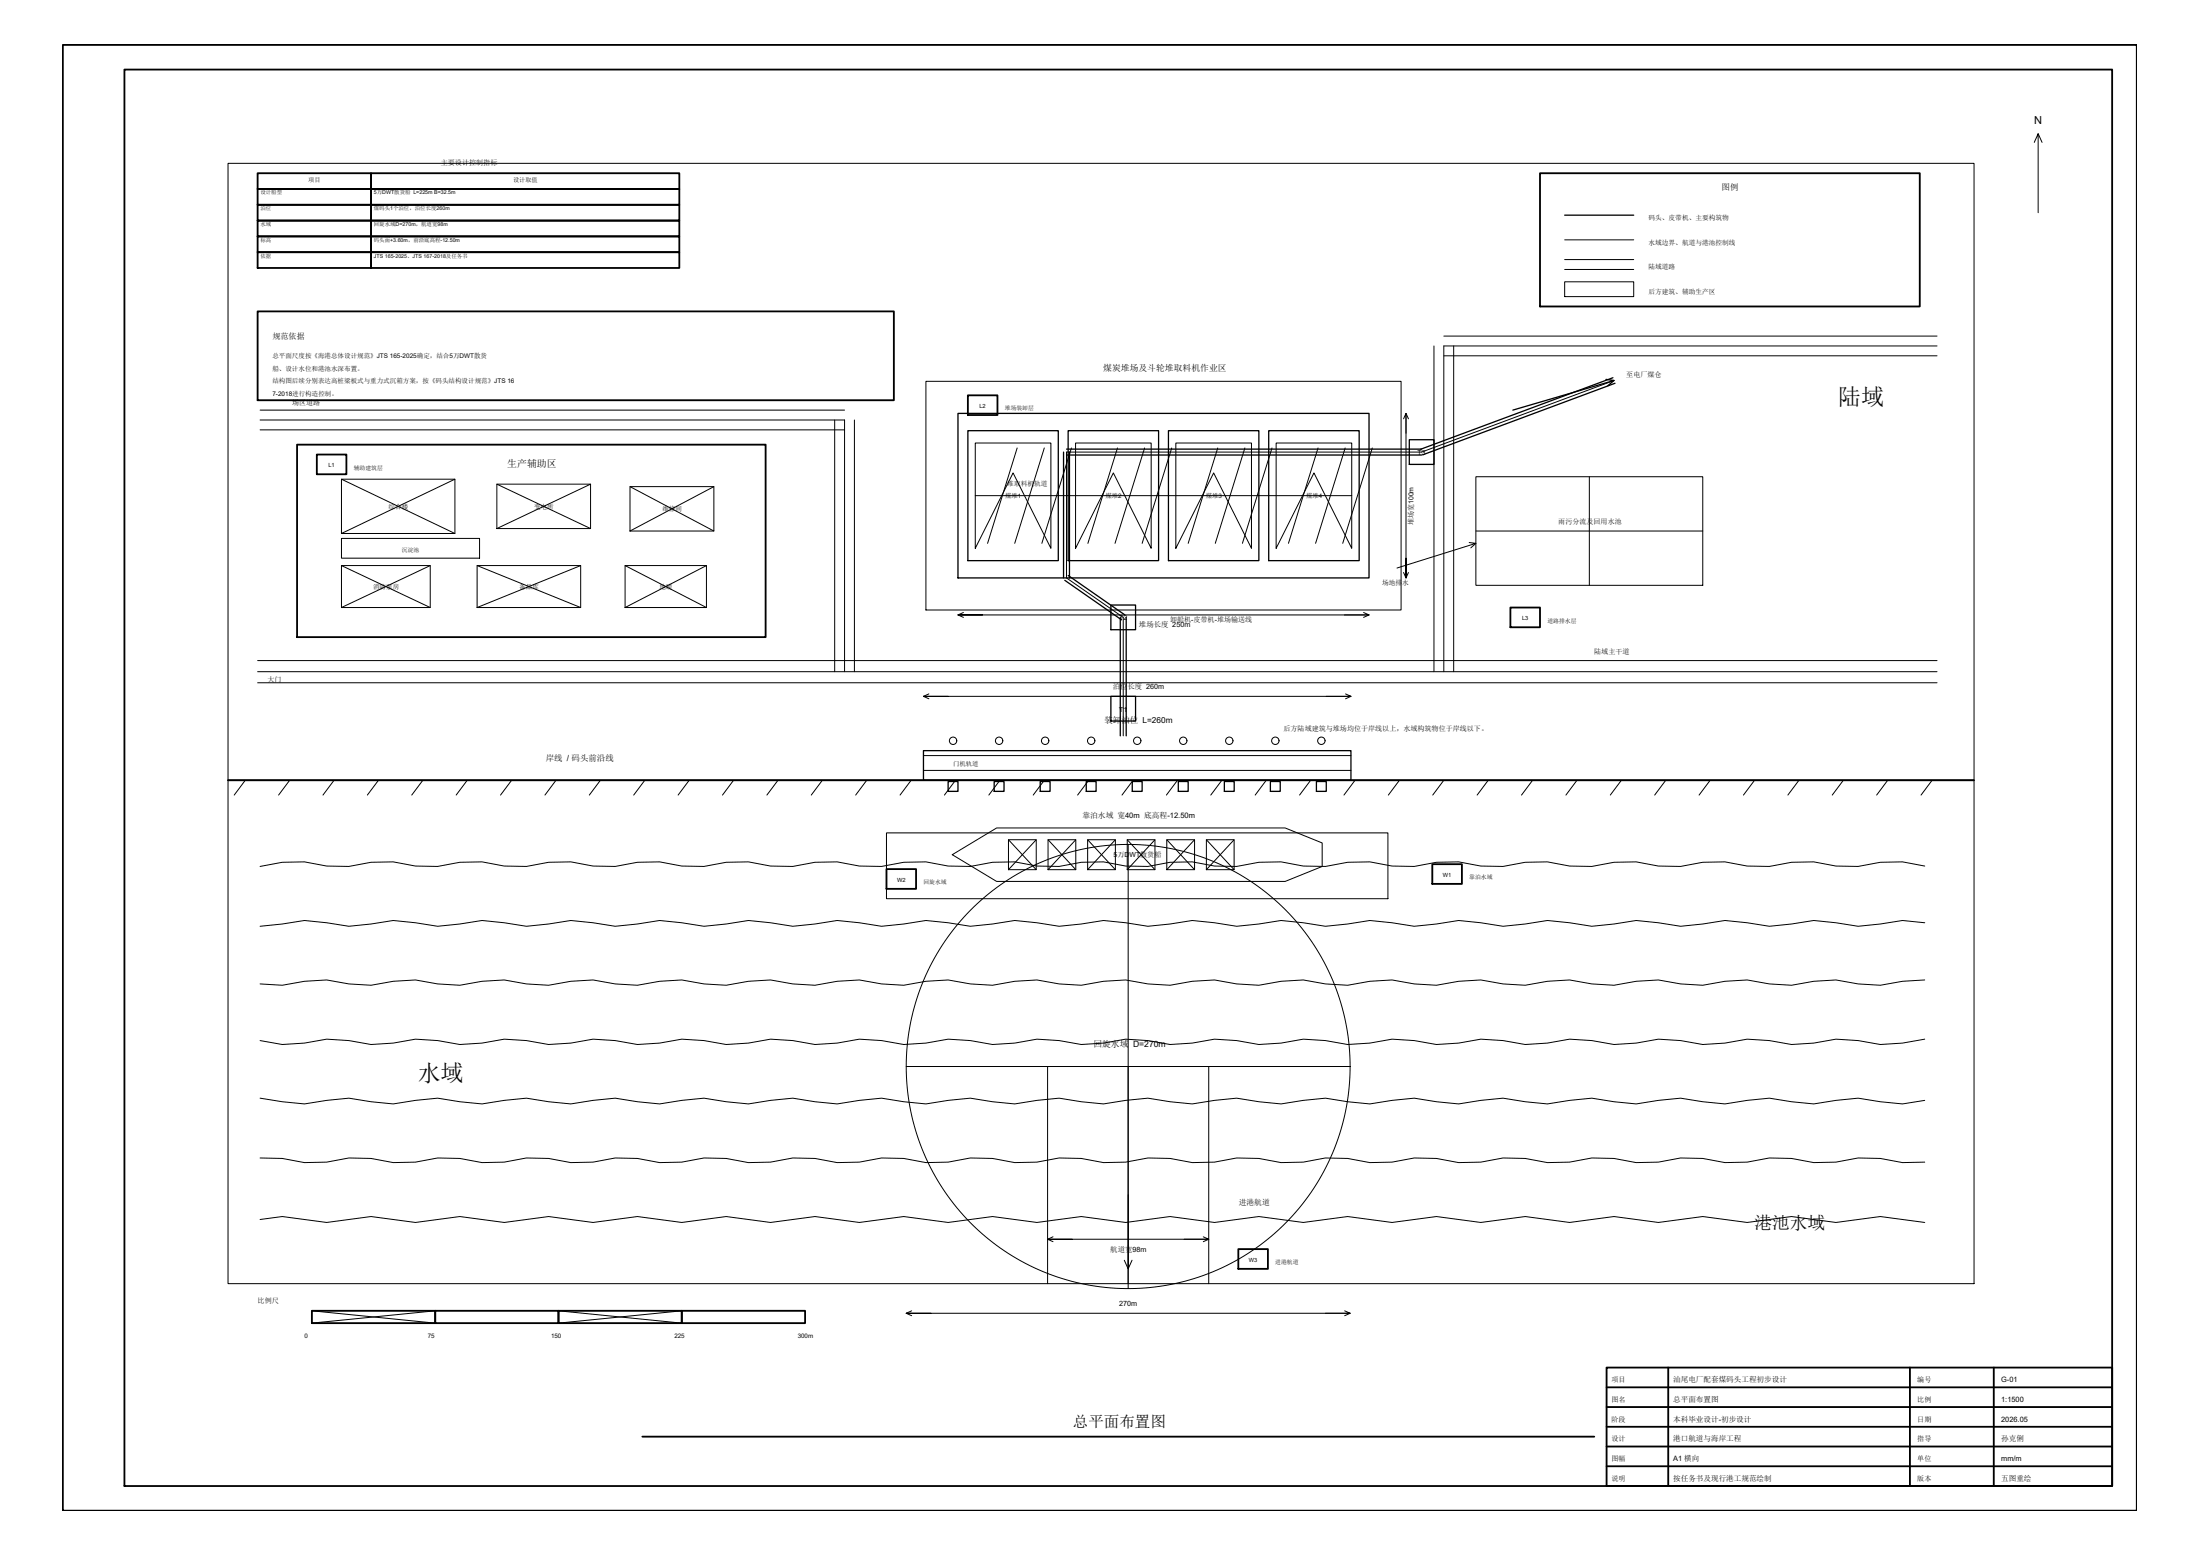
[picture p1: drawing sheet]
<svg xmlns="http://www.w3.org/2000/svg" width="841mm" height="594mm" viewBox="0 0 841 594" stroke-linecap="round" stroke-linejoin="round" font-family="sans-serif">
<!-- layer: 0_FRAME -->
<g fill="none" stroke="#000" stroke-width=".7">
<path d="M24 17.2h792.9v559.9h-792.9zM47.6 26.6h759.8v541.1h-759.8zM98.5 66.2h43.3v6h-43.3zM98.5 72.2h43.3v6h-43.3zM98.5 78.2h43.3v6.1h-43.3zM141.8 66.2h117.9v6h-117.9zM141.8 72.2h117.9v6h-117.9zM141.8 78.2h117.9v6.1h-117.9zM588.7 66.2h145.2v50.9h-145.2zM98.5 84.3h43.3v6h-43.3zM98.5 90.3h43.3v6h-43.3zM98.5 96.3h43.3v6.1h-43.3z"/>
<path d="M141.8 84.3h117.9v6h-117.9zM141.8 90.3h117.9v6h-117.9zM141.8 96.3h117.9v6.1h-117.9zM98.5 119h243.2v33.9h-243.2zM370 151h11.3v7.6h-11.3zM113.6 169.9h179.1v73.5h-179.1zM121.1 173.7h11.3v7.5h-11.3zM577.4 232.1h11.3v7.5h-11.3zM87.2 298.1h667.4M338.9 332h11.3v7.6h-11.3zM547.5 330.2h11.4v7.5h-11.4zM473.4 477.2h11.3v7.6h-11.3z"/>
<path d="M119.2 500.8h47.2v4.7h-47.2zM166.4 500.8h47.1v4.7h-47.1zM213.5 500.8h47.1v4.7h-47.1zM260.6 500.8h47.2v4.7h-47.2zM614.2 522.5h193.2v45.2h-193.2zM614.2 537.6h193.2M614.2 530h193.2M637.7 522.5v45.2M730.1 522.5v45.2M762.2 522.5v45.2M245.6 548.9h363.9M614.2 552.6h193.2"/>
<path d="M614.2 545.1h193.2M614.2 560.2h193.2"/>
</g>
<!-- layer: 5_DIM -->
<g fill="none" stroke="#000" stroke-width=".38">
<path d="M777.7 54.4l1.5-3.3v30.2M779.2 51.1l1.4 3.3M617 145.4l-73.5 27.3h-135.8v48.1l21.7 15.1v45.2M536.6 160l.9-2.1v7.6M538.4 160l-.9-2.1v62.9v-7.6M536.6 218.7l.9 2.1 .9-2.1M368.3 234l-2.1 .9 2.1 1M375.7 234.9h-9.5h157.2l-2.1 1M521.3 234l2.1 .9h-9.5M355.1 265.1l-2.1 .9 2.1 1M362.5 266h-9.5h163.4l-2 1M514.4 265.1l2 .9h-9.4"/>
<path d="M402.6 472.5l-2.1 .9 2.1 1M409.9 473.4h-9.4h61.6l-2.1 1M460 472.5l2.1 .9h-9.5M348.5 500.8l-2.1 .9 2.1 1M355.9 501.7h-9.5h169.7l-2 1M514.1 500.8l2 .9h-9.4"/>
</g>
<!-- layer: 2_SECONDARY -->
<g fill="none" stroke="#000" stroke-width=".38">
<path d="M87.2 62.4h667.4v235.7h-667.4zM598.1 99.2h26.4M598.1 107.7h26.4v5.6h-26.4zM598.1 102.9h26.4M548.2 132.2v124.4M551.9 128.4h188.6M551.9 135.9h188.6M555.7 132.2v124.4M99.4 156.7h223.5M354 145.7h181.6v87.3h-181.6zM99.4 164.2h223.5M319.1 160.5v96.1"/>
<path d="M326.6 160.5v96.1M130.5 183.1h43.4v20.7h-43.4zM189.9 185h35.9v16.9h-35.9zM240.8 185.9h32.1v17h-32.1zM372.8 189.4h143.9M130.5 216.1h34v16h-34zM182.4 216.1h39.6v16h-39.6zM239 216.1h31.1v16h-31.1zM98.5 252.4h642M98.5 260.9h642M353 294.3h163.4M353 288.7h163.4"/>
<path d="M364 326.5l17-10.2h110.3l14.1 5.7v9l-14.1 5.7h-110.3zM385.5 320.8h10.6v11.5h-10.6zM400.6 320.8h10.7v11.5h-10.7zM415.8 320.8h10.6v11.5h-10.6zM430.9 320.8h10.6v11.5h-10.6zM446 320.8h10.7v11.5h-10.7zM461.2 320.8h10.6v11.5h-10.6z"/>
<circle cx="364.3" cy="283" r="1.41"/>
<circle cx="381.9" cy="283" r="1.41"/>
<circle cx="399.5" cy="283" r="1.41"/>
<circle cx="417.1" cy="283" r="1.41"/>
<circle cx="434.7" cy="283" r="1.41"/>
<circle cx="452.3" cy="283" r="1.41"/>
<circle cx="469.9" cy="283" r="1.41"/>
<circle cx="487.5" cy="283" r="1.41"/>
<circle cx="505.1" cy="283" r="1.41"/>
</g>
<!-- layer: 3_WATER -->
<g fill="none" stroke="#000" stroke-width=".38">
<path d="M598.1 91.6h26.4M564.2 182.1h86.7v41.5h-86.7zM607.6 182.1v41.5M130.5 205.7h52.8v7.5h-52.8zM561.6 207.3l2.6 .3-30.2 9.4M564.2 202.9h86.7M564.2 207.6l-1.9 1.7M87.2 298.1h667.4v192.3h-667.4zM338.9 318.2h191.7v25.1h-191.7zM735.8 330.9l-8.5-1.6-8.5 .1-8.5 1.6-8.4-.1-8.5-1.6-8.5 .1-8.5 1.6-8.5-.1-8.5-1.6-8.5 .1-8.4 1.6-8.5-.1-8.5-1.6-8.5 .1-8.5 1.6-8.5-.1-8.5-1.6-8.4 .1-8.5 1.6-8.5-.1-8.5-1.6-8.5 .1-8.5 1.6-8.5-.1-8.4-1.6-8.5 .1-8.5 1.6-8.5-.1-8.5-1.6-8.5 .1-8.4 1.6-8.5-.1-8.5-1.6-8.5 .1-8.5 1.6-8.5-.1-8.5-1.6-8.4 .1-8.5 1.6-8.5-.1-8.5-1.6-8.5 .1-8.5 1.6-8.4-.1-8.5-1.6-8.5 .1-8.5 1.6-8.5-.1-8.5-1.6-8.5 .1-8.4 1.6-8.5-.1-8.5-1.6-8.5 .1-8.5 1.6-8.5-.1-8.4-1.6-8.5 .1-8.5 1.6-8.5-.1-8.5-1.6-8.5 .1-8.5 1.6-8.4-.1-8.5-1.6-8.5 .1-8.5 1.6-8.5-.1-8.5-1.6-8.5 .1-8.4 1.6-8.5-.1-8.5-1.6-8.5 .1-8.5 1.6M735.8 352.5l-8.5-.8-8.5 1.3-8.5 .9-8.4-1.4-8.5-.8-8.5 1.3-8.5 .9-8.5-1.4-8.5-.8-8.5 1.3-8.4 .9-8.5-1.4-8.5-.8-8.5 1.3-8.5 .9-8.5-1.4-8.5-.8-8.4 1.3-8.5 .9-8.5-1.4-8.5-.8-8.5 1.3-8.5 .9-8.5-1.4-8.4-.8-8.5 1.3-8.5 .9-8.5-1.4-8.5-.8-8.5 1.3-8.4 .9-8.5-1.4-8.5-.8-8.5 1.3-8.5 .9-8.5-1.4-8.5-.8-8.4 1.3-8.5 .9-8.5-1.4-8.5-.8-8.5 1.3-8.5 .9-8.4-1.4-8.5-.8-8.5 1.3-8.5 .9-8.5-1.4-8.5-.8-8.5 1.3-8.4 .9-8.5-1.4-8.5-.8-8.5 1.3-8.5 .9-8.5-1.4-8.4-.8-8.5 1.3-8.5 .9-8.5-1.4-8.5-.8-8.5 1.3-8.5 .9-8.4-1.4-8.5-.8-8.5 1.3-8.5 .9-8.5-1.4-8.5-.8-8.5 1.3-8.4 .9-8.5-1.4-8.5-.8-8.5 1.3-8.5 .9M735.8 374.4l-8.5 .5-8.5 1.5-8.5-.5-8.4-1.5-8.5 .5-8.5 1.5-8.5-.5-8.5-1.5-8.5 .5-8.5 1.5-8.4-.5-8.5-1.5-8.5 .5-8.5 1.5-8.5-.5-8.5-1.5-8.5 .5-8.4 1.5-8.5-.5-8.5-1.5-8.5 .5-8.5 1.5-8.5-.5-8.5-1.5-8.4 .5-8.5 1.5-8.5-.5-8.5-1.5-8.5 .5-8.5 1.5-8.4-.5-8.5-1.5-8.5 .5-8.5 1.5-8.5-.5-8.5-1.5-8.5 .5-8.4 1.5-8.5-.5-8.5-1.5-8.5 .5-8.5 1.5-8.5-.5-8.4-1.5-8.5 .5-8.5 1.5-8.5-.5-8.5-1.5-8.5 .5-8.5 1.5-8.4-.5-8.5-1.5-8.5 .5-8.5 1.5-8.5-.5-8.5-1.5-8.4 .5-8.5 1.5-8.5-.5-8.5-1.5-8.5 .5-8.5 1.5-8.5-.5-8.4-1.5-8.5 .5-8.5 1.5-8.5-.5-8.5-1.5-8.5 .5-8.5 1.5-8.4-.5-8.5-1.5-8.5 .5-8.5 1.5-8.5-.5"/>
<path d="M735.8 397l-8.5 1.5-8.5 .5-8.5-1.5-8.4-.5-8.5 1.5-8.5 .5-8.5-1.5-8.5-.5-8.5 1.5-8.5 .5-8.4-1.5-8.5-.5-8.5 1.5-8.5 .5-8.5-1.5-8.5-.5-8.5 1.5-8.4 .5-8.5-1.5-8.5-.5-8.5 1.5-8.5 .5-8.5-1.5-8.5-.5-8.4 1.5-8.5 .5-8.5-1.5-8.5-.5-8.5 1.5-8.5 .5-8.4-1.5-8.5-.5-8.5 1.5-8.5 .5-8.5-1.5-8.5-.5-8.5 1.5-8.4 .5-8.5-1.5-8.5-.5-8.5 1.5-8.5 .5-8.5-1.5-8.4-.5-8.5 1.5-8.5 .5-8.5-1.5-8.5-.5-8.5 1.5-8.5 .5-8.4-1.5-8.5-.5-8.5 1.5-8.5 .5-8.5-1.5-8.5-.5-8.4 1.5-8.5 .5-8.5-1.5-8.5-.5-8.5 1.5-8.5 .5-8.5-1.5-8.4-.5-8.5 1.5-8.5 .5-8.5-1.5-8.5-.5-8.5 1.5-8.5 .5-8.4-1.5-8.5-.5-8.5 1.5-8.5 .5-8.5-1.5M99.4 419.5l8.5 1.4 8.5 .8 8.5-1.3 8.5-.9 8.4 1.4 8.5 .8 8.5-1.3 8.5-.9 8.5 1.4 8.5 .8 8.5-1.3 8.4-.9 8.5 1.4 8.5 .8 8.5-1.3 8.5-.9 8.5 1.4 8.5 .8 8.4-1.3 8.5-.9 8.5 1.4 8.5 .8 8.5-1.3 8.5-.9 8.4 1.4 8.5 .8 8.5-1.3 8.5-.9 8.5 1.4 8.5 .8 8.5-1.3 8.4-.9 8.5 1.4 8.5 .8 8.5-1.3 8.5-.9 8.5 1.4 8.4 .8 8.5-1.3 8.5-.9 8.5 1.4 8.5 .8 8.5-1.3 8.5-.9 8.4 1.4 8.5 .8 8.5-1.3 8.5-.9 8.5 1.4 8.5 .8 8.4-1.3 8.5-.9 8.5 1.4 8.5 .8 8.5-1.3 8.5-.9 8.5 1.4 8.4 .8 8.5-1.3 8.5-.9 8.5 1.4 8.5 .8 8.5-1.3 8.5-.9 8.4 1.4 8.5 .8 8.5-1.3 8.5-.9 8.5 1.4 8.5 .8 8.5-1.3 8.4-.9 8.5 1.4 8.5 .8 8.5-1.3M400.5 407.5v82.9M462.1 407.5v82.9M99.4 442.4l8.5 .2 8.5 1.6 8.5-.2 8.5-1.6 8.4 .2 8.5 1.6 8.5-.2 8.5-1.6 8.5 .2 8.5 1.6 8.5-.2 8.4-1.6 8.5 .2 8.5 1.6 8.5-.2 8.5-1.6 8.5 .2 8.5 1.6 8.4-.2 8.5-1.6 8.5 .2 8.5 1.6 8.5-.2 8.5-1.6 8.4 .2 8.5 1.6 8.5-.2 8.5-1.6 8.5 .2 8.5 1.6 8.5-.2 8.4-1.6 8.5 .2 8.5 1.6 8.5-.2 8.5-1.6 8.5 .2 8.4 1.6 8.5-.2 8.5-1.6 8.5 .2 8.5 1.6 8.5-.2 8.5-1.6 8.4 .2 8.5 1.6 8.5-.2 8.5-1.6 8.5 .2 8.5 1.6 8.4-.2 8.5-1.6 8.5 .2 8.5 1.6 8.5-.2 8.5-1.6 8.5 .2 8.4 1.6 8.5-.2 8.5-1.6 8.5 .2 8.5 1.6 8.5-.2 8.5-1.6 8.4 .2 8.5 1.6 8.5-.2 8.5-1.6 8.5 .2 8.5 1.6 8.5-.2 8.4-1.6 8.5 .2 8.5 1.6 8.5-.2M431.3 456.5v28.3l1.5-3.3M99.4 465.9l8.5-1.1 17 2.2 16.9-2.2 17 2.2 17-2.2 17 2.2 16.9-2.2 17 2.2 17-2.2 16.9 2.2 17-2.2 17 2.2 16.9-2.2 17 2.2 17-2.2 17 2.2 16.9-2.2 17 2.2 17-2.2 16.9 2.2 17-2.2 17 2.2 16.9-2.2 17 2.2 17-2.2 16.9 2.2 17-2.2 17 2.2 17-2.2 16.9 2.2 17-2.2 17 2.2 16.9-2.2 17 2.2 17-2.2 17 2.2 16.9-2.2 17 2.2M429.8 481.5l1.5 3.3"/>
<circle cx="431.3" cy="407.5" r="84.8"/>
</g>
<!-- layer: 4_HATCH -->
<g fill="none" stroke="#000" stroke-width=".38">
<path d="M372.8 169.3h28.9v40.2l-14.4-28.8-14.5 28.8zM388.8 171.1l-11.3 36.5M399.2 171.1l-11.3 36.5M409.6 171.1l-11.3 36.5M411.2 169.3h28.9v40.2l-14.5-28.8-14.4 28.8zM427.2 171.1l-11.3 36.5M437.6 171.1l-11.3 36.5M447.9 171.1l-11.3 36.5M449.5 169.3h28.9v40.2l-14.4-28.8-14.5 28.8zM465.5 171.1l-11.3 36.5M475.9 171.1l-11.3 36.5M486.3 171.1l-11.3 36.5"/>
<path d="M487.8 169.3h28.9v40.2l-14.4-28.8-14.5 28.8zM503.9 171.1l-11.3 36.5M514.2 171.1l-11.3 36.5M524.6 171.1l-11.3 36.5M130.5 183.1l43.4 20.7M173.9 183.1l-43.4 20.7M189.9 185l35.9 16.9M225.8 185l-35.9 16.9M240.8 185.9l32.1 17M272.9 185.9l-32.1 17M130.5 216.1l34 16M164.5 216.1l-34 16"/>
<path d="M182.4 216.1l39.6 16M222 216.1l-39.6 16M239 216.1l31.1 16M270.1 216.1l-31.1 16M93.8 298.1l-4.3 5.7M110.7 298.1l-4.2 5.7M127.7 298.1l-4.2 5.7M144.7 298.1l-4.3 5.7M161.6 298.1l-4.2 5.7M178.6 298.1l-4.2 5.7M195.6 298.1l-4.3 5.7M212.6 298.1l-4.3 5.7"/>
<path d="M229.5 298.1l-4.2 5.7M246.5 298.1l-4.3 5.7M263.5 298.1l-4.3 5.7M280.4 298.1l-4.2 5.7M297.4 298.1l-4.2 5.7M314.4 298.1l-4.3 5.7M331.3 298.1l-4.2 5.7M348.3 298.1l-4.2 5.7M365.3 298.1l-4.3 5.7M382.3 298.1l-4.3 5.7M399.2 298.1l-4.2 5.7M416.2 298.1l-4.2 5.7"/>
<path d="M433.2 298.1l-4.3 5.7M450.1 298.1l-4.2 5.7M467.1 298.1l-4.2 5.7M484.1 298.1l-4.3 5.7M501 298.1l-4.2 5.7M518 298.1l-4.2 5.7M535 298.1l-4.3 5.7M551.9 298.1l-4.2 5.7M568.9 298.1l-4.2 5.7M585.9 298.1l-4.3 5.7M602.9 298.1l-4.3 5.7M619.8 298.1l-4.2 5.7"/>
<path d="M636.8 298.1l-4.2 5.7M653.8 298.1l-4.3 5.7M670.7 298.1l-4.2 5.7M687.7 298.1l-4.2 5.7M704.7 298.1l-4.3 5.7M721.6 298.1l-4.2 5.7M738.6 298.1l-4.2 5.7M385.5 320.8l10.6 11.5M396.1 320.8l-10.6 11.5M400.6 320.8l10.7 11.5M411.3 320.8l-10.7 11.5M415.8 320.8l10.6 11.5"/>
<path d="M426.4 320.8l-10.6 11.5M430.9 320.8l10.6 11.5M441.5 320.8l-10.6 11.5M446 320.8l10.7 11.5M456.7 320.8l-10.7 11.5M461.2 320.8l10.6 11.5M471.8 320.8l-10.6 11.5M119.2 500.8l47.2 4.7M166.4 500.8l-47.2 4.7M213.5 500.8l47.1 4.7M260.6 500.8l-47.1 4.7"/>
</g>
<!-- layer: 1_MAIN -->
<g fill="none" stroke="#000" stroke-width=".5">
<path d="M598.1 82.2h26.4M366.2 157.9h157.2v62.9h-157.2zM613.9 144.9l3.1 .5-38.7 11.3M616.6 144.3l-73.5 27.3M617 145.4l-2.4 2M617.4 146.4l-73.5 27.4M370 164.5h34.6v49.7h-34.6zM406.6 172.7v48.1M407.7 171.6h135.8M407.7 173.8h135.8M408.3 164.5h34.6v49.7h-34.6zM408.8 172.7v48.1"/>
<path d="M446.7 164.5h34.5v49.7h-34.5zM485 164.5h34.6v49.7h-34.6zM538.8 168h9.4v9.4h-9.4zM408.4 219.9l21.6 15M407.1 221.7l21.6 15.1M424.7 231.2h9.4v9.4h-9.4zM428.3 235.9v45.2M430.5 235.9v45.2M424.7 266h9.4v9.5h-9.4zM353 286.8h163.4v11.3h-163.4zM362.5 298.6h3.7v3.7h-3.7zM380.1 298.6h3.7v3.7h-3.7z"/>
<path d="M397.7 298.6h3.7v3.7h-3.7zM415.3 298.6h3.7v3.7h-3.7zM432.8 298.6h3.8v3.7h-3.8zM450.4 298.6h3.8v3.7h-3.8zM468 298.6h3.8v3.7h-3.8zM485.6 298.6h3.8v3.7h-3.8zM503.2 298.6h3.8v3.7h-3.8z"/>
</g>
<!-- layer: 3_CENTERLINE -->
<path d="M740.5 132.2h-188.6v124.4M99.4 160.5h223.5v96.1M98.5 256.6h642M431.3 322.6v169.7M346.4 407.5h169.7" fill="none" stroke="#000" stroke-width=".38"/>
<g font-size="8.8">
<text x="702.7" y="154.8">陆域</text>
<text x="159.7" y="413.1">水域</text>
</g>
<text font-size="6.7" x="670.8" y="469.7">港池水域</text>
<text font-size="5.9" x="410.1" y="545.1">总平面布置图</text>
<text font-size="4.2" x="777.6" y="47.3">N</text>
<text font-size="3.8" x="193.9" y="178.4">生产辅助区</text>
<g font-size="3.4">
<text x="421.7" y="141.9">煤炭堆场及斗轮堆取料机作业区</text>
<text x="418" y="399.9">回旋水域</text>
</g>
<text font-size="3.3" x="433.1" y="399.9">D=270m</text>
<g font-size="3.2">
<text x="658.2" y="72.8">图例</text>
<text x="422.2" y="276.4">装卸泊位 L=260m</text>
<text x="208.7" y="290.5">岸线 / 码头前沿线</text>
</g>
<text font-size="3.1" x="104.1" y="129.3">规范依据</text>
<g font-size="3">
<text x="413.8" y="312.6">靠泊水域 宽40m 底高程-12.50m</text>
<text x="473.6" y="460.3">进港航道</text>
</g>
<g font-size="2.9">
<text x="639.6" y="528">汕尾电厂配套煤码头工程初步设计</text>
<text x="639.6" y="535.6">总平面布置图</text>
<text x="639.6" y="543.1">本科毕业设计-初步设计</text>
<text x="639.6" y="550.7">港口航道与海岸工程</text>
<text x="765" y="550.7">孙克俐</text>
<text x="639.6" y="565.7">按任务书及现行港工规范绘制</text>
<text x="765" y="565.7">五图重绘</text>
</g>
<g font-size="2.8">
<text x="435.4" y="239.6">堆场长度 250m</text>
<text x="425.4" y="263.2">泊位长度 260m</text>
<text x="424.4" y="478.2">航道宽98m</text>
<text x="427.8" y="498.9">270m</text>
<text x="765" y="528">G-01</text>
<text x="765" y="535.6">1:1500</text>
<text x="765" y="543.1">2026.05</text>
<text x="639.6" y="558.2">A1 横向</text>
<text x="765" y="558.2">mm/m</text>
</g>
<g font-size="2.7">
<text x="168.5" y="62.9">主要设计控制指标</text>
<text x="621.7" y="144">至电厂煤仓</text>
<text x="111.7" y="154.8">场区道路</text>
<text x="540.3" y="200.7" transform="rotate(-90 540.3 200.7)">堆场宽100m</text>
<text x="595.7" y="200">雨污分流及回用水池</text>
<text x="447.3" y="237.8">卸船机-皮带机-堆场输送线</text>
<text x="609.5" y="250">陆域主干道</text>
<text x="102.3" y="260.4">大门</text>
<text x="490.7" y="279.2">后方陆域建筑与堆场均位于岸线以上，水域构筑物位于岸线以下。</text>
<text x="427.2" y="327.5">万DWT散货船</text>
<text x="98.5" y="498">比例尺</text>
<text x="616.1" y="528">项目</text>
<text x="733" y="528">编号</text>
<text x="616.1" y="535.6">图名</text>
<text x="733" y="535.6">比例</text>
<text x="616.1" y="543.1">阶段</text>
<text x="733" y="543.1">日期</text>
<text x="616.1" y="550.7">设计</text>
<text x="733" y="550.7">指导</text>
<text x="616.1" y="558.2">图幅</text>
<text x="733" y="558.2">单位</text>
<text x="616.1" y="565.7">说明</text>
<text x="733" y="565.7">版本</text>
</g>
<g font-size="2.6">
<text x="630.2" y="84.1">码头、皮带机、主要构筑物</text>
<text x="630.2" y="93.5">水域边界、航道与港池控制线</text>
<text x="630.2" y="102.9">陆域道路</text>
<text x="630.2" y="112.4">后方建筑、辅助生产区</text>
<text x="541.9" y="173.8">T3</text>
<text x="385.1" y="185.6">堆取料机轨道</text>
<text x="528.4" y="223.6">场地排水</text>
<text x="427.9" y="237">T2</text>
<text x="427.9" y="271.9">T1</text>
<text x="425.7" y="327.5">5</text>
</g>
<g font-size="2.5">
<text x="104.1" y="136.9">总平面尺度按《海港总体设计规范》JTS 165-2025确定，结合5万DWT散货</text>
<text x="104.1" y="141.7">船、设计水位和港池水深布置。</text>
<text x="104.1" y="146.5">结构图后续分别表达高桩梁板式与重力式沉箱方案，按《码头结构设计规范》JTS 16</text>
<text x="148.6" y="194.4">综合楼</text>
<text x="204.2" y="194.4">变电所</text>
<text x="253.2" y="195.3">维修间</text>
<text x="142.6" y="225">消防泵房</text>
<text x="198.5" y="225">备品库</text>
<text x="252.1" y="225">地磅</text>
</g>
<g font-size="2.4">
<text x="117.9" y="69.7">项目</text>
<text x="196.2" y="69.7">设计取值</text>
<text x="104.1" y="151.3">7-2018进行构造控制。</text>
<text x="384.3" y="190.3">煤堆1</text>
<text x="422.6" y="190.3">煤堆2</text>
<text x="460.9" y="190.3">煤堆3</text>
<text x="499.3" y="190.3">煤堆4</text>
<text x="364.3" y="292.7">门机轨道</text>
<text x="116.4" y="511.2">0</text>
<text x="163.5" y="511.2">75</text>
<text x="210.7" y="511.2">150</text>
<text x="257.8" y="511.2">225</text>
<text x="304.9" y="511.2">300m</text>
</g>
<g font-size="2.2">
<text x="374.4" y="155.9">L2</text>
<text x="384.1" y="156.8">堆场装卸层</text>
<text x="125.6" y="178.6">L1</text>
<text x="135.3" y="179.4">辅助建筑层</text>
<text x="153.7" y="210.9">沉淀池</text>
<text x="581.9" y="237">L3</text>
<text x="591.5" y="237.9">道路排水层</text>
<text x="551.6" y="335.1">W1</text>
<text x="561.7" y="335.9">靠泊水域</text>
<text x="342.9" y="336.9">W2</text>
<text x="353" y="337.8">回旋水域</text>
<text x="477.4" y="482.1">W3</text>
<text x="487.5" y="483">进港航道</text>
</g>
<g font-size="2.1">
<text x="99.6" y="74.3">设计船型</text>
<text x="99.6" y="80.3">泊位</text>
<text x="142.9" y="80.3">煤码头1个泊位，泊位长度260m</text>
<text x="99.6" y="86.3">水域</text>
<text x="142.9" y="86.3">回旋水域D=270m，航道宽98m</text>
<text x="99.6" y="92.4">标高</text>
<text x="142.9" y="92.4">码头面+3.60m，前沿底高程-12.50m</text>
<text x="99.6" y="98.4">依据</text>
</g>
<g font-size="2">
<text x="142.9" y="74.3">5万DWT散货船 L=225m B=32.5m</text>
<text x="142.9" y="98.4">JTS 165-2025、JTS 167-2018及任务书</text>
</g>
</svg>
